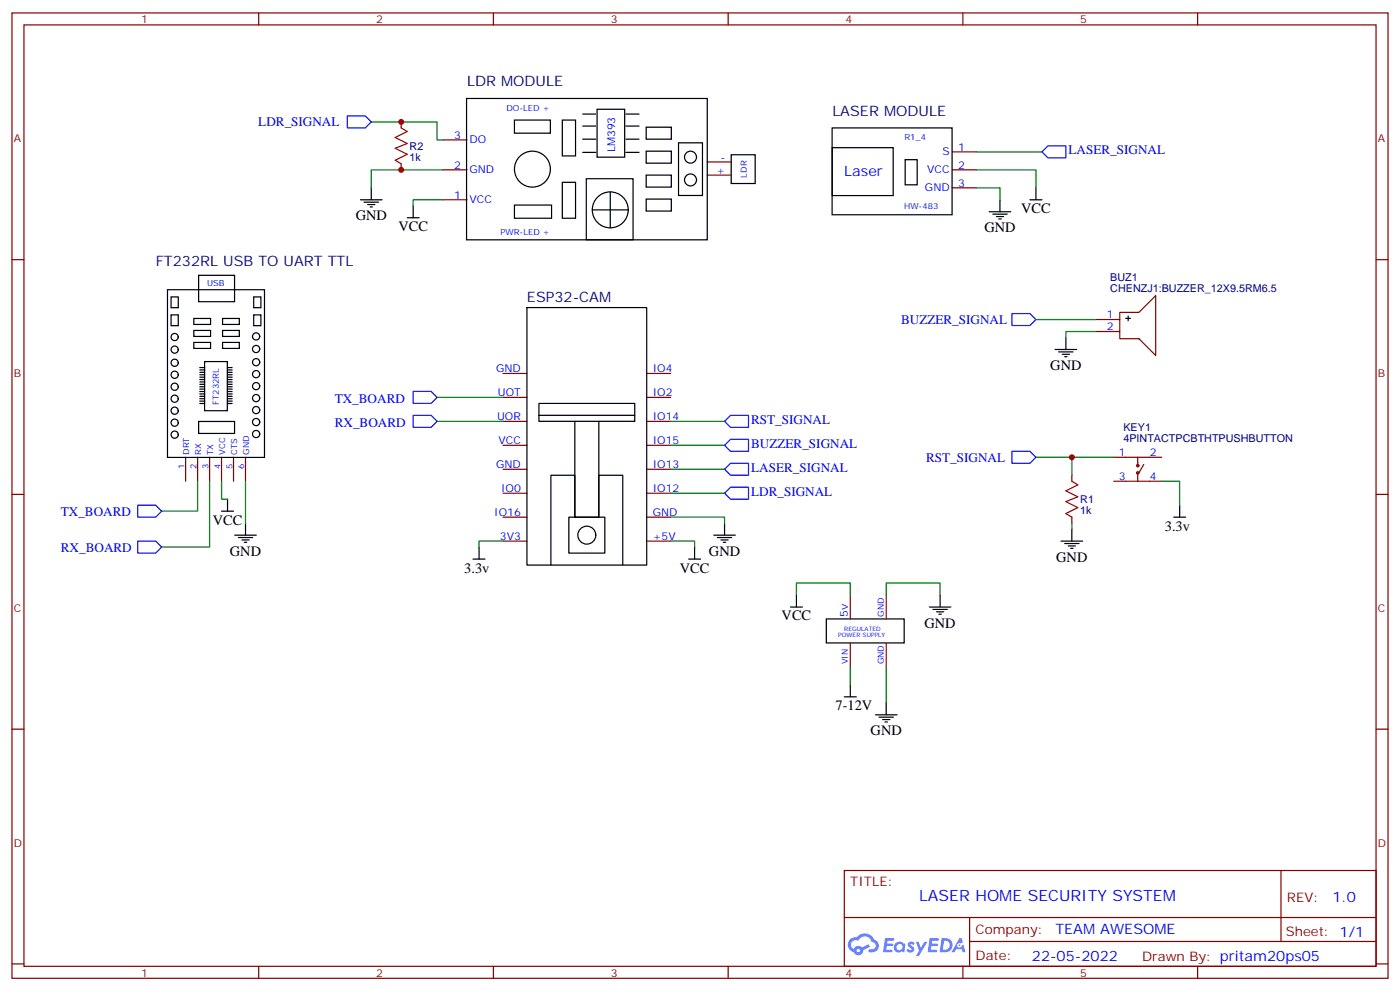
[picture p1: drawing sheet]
<svg xmlns="http://www.w3.org/2000/svg" width="412mm" height="292mm" viewBox="0 0 412 292" stroke-linecap="round" stroke-linejoin="round" font-family="sans-serif">
<g fill="none" stroke="#870000" stroke-width=".35">
<path d="M3.5 3.8h405.4v284.3h-405.4zM7.1 7.3h398.2v277.3h-398.2zM76.2 3.8v3.5M145.3 3.8v3.5M214.5 3.8v3.5M283.6 3.8v3.5M352.8 3.8v3.5M3.5 76.5h3.6M405.3 76.5h3.6M3.5 145.6h3.6M405.3 145.6h3.6M3.5 214.8h3.6"/>
<path d="M405.3 214.8h3.6M248.7 256.4h156.6v28.2h-156.6zM377.3 256.4v20.9M248.7 270.2h156.5M285.6 277.3h119.6M285.6 270.2v14.2M3.5 283.9h3.6M76.2 284.6v3.5M145.3 284.6v3.5M214.5 284.6v3.5M283.6 284.6v3.5M352.8 284.6v3.5"/>
<path d="M405.3 283.9h3.6"/>
</g>
<g fill="#5487ff">
<path d="M267.7 277.6a1.22 1.22 0 0 1 1.7 .2l-.4 .6a.47 .47 0 0 0-.3-.4 .47 .47 0 0 0-.5 .2l.1 .2a1.14 1.14 0 0 1 .8 1.8 1.14 1.14 0 0 1-1.9 0l-.2-.2 .5-.6 .7 .5a.29 .29 0 0 0 .3-.3 .29 .29 0 0 0-.2-.3 1.04 1.04 0 0 1-.6-1.7z"/>
<path d="M260.7 276.3h2.4l.3 .2-.2 .5-1.8 .1-.1 .8h1.5l.3 .4-.3 .4h-1.6l-.2 1.1h1.7l.2 .3-.2 .3-2.6 .1z"/>
<path d="M273.8 276.3h2.4l.3 .2-.1 .5-1.8 .1-.2 .8h1.6l.3 .4-.4 .4h-1.6l-.1 1.1h1.7l.2 .3-.2 .3-2.6 .1z"/>
<path d="M282.6 276.3h.7l.3 1.3-.6 .3a.69 .69 0 0 0-1 .3 .69 .69 0 0 0 .4 .9 .69 .69 0 0 0 .9-.6l.5-.2 .6 2.2h-.8l-.2-.9h-1.8l-.5 .9h-.8z"/>
<path d="M269.8 277.4h.8l.6 1.8 1.1-1.8h.9l-2.6 4.2h-.8l.9-1.5z"/>
<path d="M277.4 276.3l-.6 4.2h1.3a2.11 2.11 0 0 0 2.5-2.1 2.11 2.11 0 0 0-2.5-2.1zM278.1 277.1a1.39 1.39 0 0 1 1.7 1.4 1.39 1.39 0 0 1-1.8 1.3h-.3z"/>
<path d="M263.7 277.9a1.54 1.54 0 0 0-.1 2.2 1.54 1.54 0 0 0 2.2 .1l.6 .3 .3-2.3-.2-.3h-.4a1.49 1.49 0 0 0-2.4 0zM264 278.9a.94 .94 0 0 1 1.8 0 .94 .94 0 0 1-1.8 0z"/>
<path d="M250.4 276.7a2.18 2.18 0 0 0 1.1 3.7 1.44 1.44 0 0 0 1.6 .9 1.44 1.44 0 0 0 1.2-1.4l2-1.1-.5-.7-1.9 1a1.47 1.47 0 0 0-2.4 .4 1.39 1.39 0 0 1-.7-1.9 1.39 1.39 0 0 1 2-.5 2.12 2.12 0 0 1 2.2-1.3 2.12 2.12 0 0 1 1.9 1.7 1.14 1.14 0 0 1 1.1 1.4 1.14 1.14 0 0 1-1.7 .7 .43 .43 0 0 0-.5 .4 .43 .43 0 0 0 .4 .5 1.98 1.98 0 0 0 2.5-1.2 1.98 1.98 0 0 0-1.2-2.6 3.1 3.1 0 0 0-5.3-.6l-.9 .1zM252.3 280a.55 .55 0 0 1 1.1 0 .55 .55 0 0 1-1.1 0z"/>
<circle cx="282.6" cy="278.4" r=".26"/>
</g>
<g fill="none" stroke="#000" stroke-width=".35">
<path d="M137.4 29h70.9v41.6h-70.9zM151.5 35.4h10.6v3.8h-10.6zM165.7 35.4h3.8v10.5h-3.8zM171.7 37.1h3.8M171.7 33.6h3.8M175.9 32.2h8.1v14.1h-8.1zM184.4 37.1h3.8M184.4 33.6h3.8M190.3 37.5h7.5v3.5h-7.5zM245.1 37.7h35.4v25.6h-35.4zM106.2 58.8h6.3M107.2 59.5h4.3"/>
<path d="M109.4 55.3v3.5M165.7 53.7h3.8v10.6h-3.8zM171.7 44.9h3.8M171.7 41h3.8M172.7 52.6h13.8v18h-13.8zM179.8 56.5v10.6M184.4 44.9h3.8M184.4 41h3.8M190.3 44.5h7.5v3.6h-7.5zM190.3 51.6h7.5v3.5h-7.5zM190.3 58.6h7.5v3.6h-7.5zM199.9 42.1h7v15.5h-7z"/>
<path d="M215.4 45.6h7.1v8.5h-7.1zM245.1 43.5h18v14.1h-18zM266.6 47h3.6v7.4h-3.6zM294.6 58.8v3.6M303.4 58.8h3.5M305.2 55.3v3.5M108.3 60.3h2.1M109 61h.7M119.9 64.1h3.6M121.7 60.6v3.5M151.5 60.4h11v3.9h-11zM174.5 61.8h10.6"/>
<path d="M291.4 62.4h6.3M292.5 63.1h4.2M293.5 63.8h2.1M294.2 64.5h.7M49.3 85.3h28.6v49.4h-28.6zM50.4 92.7h2.1v3.2h-2.1zM50.4 87.5h2.1v3.1h-2.1zM57.1 97.3h4.9v1.8h-4.9zM57.1 93.8h4.9v1.8h-4.9zM58.5 81.1h10.6v7.8h-10.6zM65.6 97.3h4.9v1.8h-4.9zM65.6 93.8h4.9v1.8h-4.9z"/>
<path d="M74.7 87.5h2.2v3.1h-2.2zM74.7 92.7h2.2v3.2h-2.2zM155.2 90.6h35.3v75.8h-35.3zM314 99.4v3.5M331.6 93.8h1.4M332.3 93.1v1.4M57.1 100.9h4.9v1.7h-4.9zM58.9 108.3h1.4M58.9 109h1.4M58.9 109.7h1.4M58.9 110.4h1.4M58.9 111.1h1.4"/>
<path d="M58.9 111.8h1.4M58.9 112.5h1.4M58.9 113.2h1.4M58.9 113.9h1.4M58.9 114.6h1.4M58.9 115.3h1.4M58.9 116h1.4M58.9 116.7h1.4M58.9 117.4h1.4M58.9 118.1h1.4M58.9 118.8h1.4M60.3 106.5h6.7v14.5h-6.7z"/>
<path d="M65.6 100.9h4.9v1.7h-4.9zM67 108.3h1.4M67 109h1.4M67 109.7h1.4M67 110.4h1.4M67 111.1h1.4M67 111.8h1.4M67 112.5h1.4M67 113.2h1.4M67 113.9h1.4M67 114.6h1.4M67 115.3h1.4"/>
<path d="M67 116h1.4M67 116.7h1.4M67 117.4h1.4M67 118.1h1.4M67 118.8h1.4M310.8 102.9h6.3M311.9 103.6h4.2M312.9 104.4h2.1M313.6 105.1h.7M58.5 124.1h10.6v3.6h-10.6zM158.7 122.3v-3.5h28.3v3.5M158.7 122.3h28.3v1.8h-28.3z"/>
<path d="M169.3 124.1v28.2h7.1v-28.2M65.3 150.6h3.5M67 147v3.6M69.1 157.6h6.4M70.2 158.3h4.2M71.3 159h2.1M72 159.7h.7M72.3 154.1v3.5M169.3 152.3h-1.7v10.6h10.6v-10.6h-1.8M210.3 157.6h6.3M211.3 158.3h4.2M212.4 159h2.1"/>
<path d="M213.1 159.7h.7M213.4 154.1v3.5M312.6 159.4h6.3M315.7 155.9v3.5M345.7 152.3h3.5M347.5 148.8v3.5M139.3 164.7h3.6M141.1 161.1v3.6M162.3 166.4v-26.4h7v12.3h7.1v-12.3h7v26.4M202.8 164.7h3.6M204.6 161.1v3.6M232.8 178.8h3.6"/>
<path d="M234.6 175.3v3.5M273.8 178.8h6.3M274.8 179.5h4.2M276.9 175.3v3.5M313.6 160.1h4.3M314.7 160.8h2.1M315.4 161.5h.7M243.4 182.3h22.9v7.1h-22.9zM275.9 180.2h2.1M276.6 180.9h.7M248.7 205.2h3.5M250.5 201.7v3.5"/>
<path d="M257.9 210.5h6.3M258.9 211.2h4.3M260 211.9h2.1M260.7 212.7h.7M261.1 207v3.5"/>
<circle cx="156.8" cy="49.8" r="5.3"/>
<circle cx="203.4" cy="46.3" r="1.76"/>
<circle cx="203.4" cy="53" r="1.76"/>
<circle cx="179.8" cy="61.8" r="5.3"/>
<circle cx="51.5" cy="99.3" r="1.06"/>
<circle cx="75.4" cy="99.1" r="1.06"/>
<circle cx="51.5" cy="103" r="1.06"/>
<circle cx="51.5" cy="110.4" r="1.06"/>
<circle cx="51.5" cy="106.9" r="1.06"/>
<circle cx="51.5" cy="113.9" r="1.06"/>
<circle cx="51.5" cy="117.4" r="1.06"/>
<circle cx="75.4" cy="102.8" r="1.06"/>
<circle cx="75.4" cy="110.2" r="1.06"/>
<circle cx="75.4" cy="106.7" r="1.06"/>
<circle cx="75.4" cy="117.3" r="1.06"/>
<circle cx="75.4" cy="113.7" r="1.06"/>
<circle cx="51.5" cy="128" r="1.06"/>
<circle cx="51.5" cy="121" r="1.06"/>
<circle cx="51.5" cy="124.5" r="1.06"/>
<circle cx="75.4" cy="120.8" r="1.06"/>
<circle cx="75.4" cy="124.3" r="1.06"/>
<circle cx="75.4" cy="127.8" r="1.06"/>
<circle cx="172.9" cy="157.6" r="2.65"/>
</g>
<g fill="none" stroke="#870000" stroke-width=".35">
<path d="M118.2 35.9v1.8M118.2 48.3v1.7M130.5 58.8h7.1M130.5 50h7.1M130.5 41.2h7.1M208.3 47.7h7.1M208.3 51.6h7.1M280.5 50h7M280.5 55.3h7M280.5 44.7h7M322.8 94.1h7M322.8 97.6h7"/>
<path d="M329.8 92h5.7l4.9-4.9v17.6l-4.9-4.9h-5.7zM148.2 117.1h7M148.2 110h7M190.5 117.1h7.1M190.5 110h7.1M54.7 134.7v7M58.2 134.7v7M61.7 134.7v7M65.3 134.7v7M68.8 134.7v7M72.3 134.7v7M148.2 138.2h7"/>
<path d="M148.2 131.2h7M148.2 124.1h7M190.5 138.2h7.1M190.5 131.2h7.1M190.5 124.1h7.1M315.7 140v1.7M328.1 134.7h14.1M335.1 134.7v2.5M335.1 139.3v2.4M336.9 136.8l-1.4 2.5M148.2 159.4h7M148.2 152.3h7"/>
<path d="M148.2 145.3h7M190.5 159.4h7.1M190.5 152.3h7.1M190.5 145.3h7.1M315.7 152.3v1.8M328.1 141.7h14.1M250.5 175.3v7M261.1 175.3v7M250.5 189.4v7M261.1 189.4v7"/>
<circle cx="335.1" cy="137.2" r=".35"/>
<circle cx="335.1" cy="139.3" r=".35"/>
</g>
<g fill="none" stroke="#008700" stroke-width=".35">
<path d="M109.4 35.9h19.4v5.3h1.7M130.5 50h-21.1v5.3M130.5 58.8h-8.8v1.8M287.5 55.3h7.1v3.5M287.5 50h17.7v5.3M287.5 44.7h19.4M305.2 94.1h17.6M322.8 97.6h-8.8v1.8M128.8 117.1h19.4M128.8 124.1h19.4M197.6 124.1h15.8M197.6 131.2h15.8"/>
<path d="M197.6 138.2h15.8M305.2 134.7h22.9M315.7 134.7v5.3M58.2 141.7v8.9h-10.6M61.7 141.7v19.4h-14.1M65.3 141.7v5.3h1.7M72.3 141.7v12.4M148.2 159.4h-7.1v1.7M197.6 159.4h7v1.7M197.6 152.3h15.8v1.8M197.6 145.3h15.8M315.7 154.1v1.8"/>
<path d="M342.2 141.7h5.3v7.1M234.6 175.3v-3.6h15.9v3.6M261.1 175.3v-3.6h15.8v3.6M250.5 196.4v5.3M261.1 196.4v10.6"/>
</g>
<path d="M102.3 34.1h5.3l1.8 1.8-1.8 1.8h-5.3zM306.9 44.7l1.8-1.7h5.3v3.5h-5.3zM298.1 92.4h5.3l1.8 1.7-1.8 1.8h-5.3zM121.7 115.3h5.3l1.8 1.8-1.8 1.7h-5.3zM121.7 122.3h5.3l1.8 1.8-1.8 1.8h-5.3zM213.4 138.2l1.8-1.7h5.3v3.5h-5.3zM213.4 131.2l1.8-1.8h5.3v3.5h-5.3zM213.4 124.1l1.8-1.8h5.3v3.6h-5.3zM298.1 132.9h5.3l1.8 1.8-1.8 1.8h-5.3zM40.6 148.8h5.3l1.7 1.8-1.7 1.7h-5.3zM40.6 159.4h5.3l1.7 1.7-1.7 1.8h-5.3zM213.4 145.3l1.8-1.8h5.3v3.5h-5.3z" fill="none" stroke="#00f" stroke-width=".35"/>
<path d="M118.2 37.7l1.7 1-3.5 1.8 3.5 1.8-3.5 1.4 3.5 1.7-3.5 1.8 1.8 1.1M315.7 141.7l1.8 1.1-3.5 1.8 3.5 1.7-3.5 1.4 3.5 1.8-3.5 1.8 1.7 1" fill="none" stroke="#a10000" stroke-width=".35"/>
<g fill="#c00">
<circle cx="315.7" cy="134.7" r=".88"/>
<circle cx="118.2" cy="35.9" r=".88"/>
<circle cx="118.2" cy="50" r=".88"/>
</g>
<text font-size="4.6" fill="#00f" x="270.8" y="265.4">LASER HOME SECURITY SYSTEM</text>
<g font-size="4.2" fill="#006">
<text x="137.6" y="25.3">LDR MODULE</text>
<text x="245.2" y="34.1">LASER MODULE</text>
<text x="45.9" y="78.2">FT232RL USB TO UART TTL</text>
<text x="155.2" y="88.8">ESP32-CAM</text>
</g>
<g font-size="4.2" fill="#00f">
<text x="248.7" y="51.8">Laser</text>
<text x="392.5" y="265.7">1.0</text>
<text x="310.9" y="275.2">TEAM AWESOME</text>
<text x="304" y="283">22-05-2022</text>
</g>
<g font-size="4.2">
<text x="104.8" y="64.9">GND</text>
<text x="300.8" y="62.8">VCC</text>
<text x="117.4" y="68.1">VCC</text>
<text x="290" y="68.4">GND</text>
<text x="309.4" y="109">GND</text>
<text x="62.7" y="154.5">VCC</text>
<text x="343.1" y="156.3">3.3v</text>
<text x="67.7" y="163.7">GND</text>
<text x="208.8" y="163.7">GND</text>
<text x="311.1" y="165.5">GND</text>
<text x="136.8" y="168.6">3.3v</text>
<text x="200.3" y="168.6">VCC</text>
<text x="230.2" y="182.8">VCC</text>
<text x="272.3" y="184.9">GND</text>
<text x="246.1" y="209.2">7-12V</text>
<text x="256.5" y="216.6">GND</text>
</g>
<g font-size="3.9" fill="#00f">
<text x="76.1" y="37.2">LDR_SIGNAL</text>
<text x="314.8" y="45.5">LASER_SIGNAL</text>
<text x="265.4" y="95.4">BUZZER_SIGNAL</text>
<text x="98.6" y="118.8">TX_BOARD</text>
<text x="98.6" y="125.9">RX_BOARD</text>
<text x="221.3" y="124.9">RST_SIGNAL</text>
<text x="221.3" y="131.9">BUZZER_SIGNAL</text>
<text x="272.8" y="135.9">RST_SIGNAL</text>
<text x="221.3" y="139">LASER_SIGNAL</text>
<text x="221.3" y="146">LDR_SIGNAL</text>
<text x="17.9" y="151.9">TX_BOARD</text>
<text x="17.9" y="162.5">RX_BOARD</text>
</g>
<g font-size="3.9" fill="#800">
<text x="250.5" y="261">TITLE:</text>
<text x="379.1" y="265.7">REV:</text>
<text x="287.4" y="275.2">Company:</text>
<text x="378.7" y="275.8">Sheet: 1/1</text>
<text x="287.4" y="282.9">Date:</text>
<text x="336.4" y="282.9">Drawn By: pritam20ps05</text>
</g>
<g font-size="3.2" fill="#800">
<text x="41.6" y="6.8">1</text>
<text x="110.8" y="6.8">2</text>
<text x="179.9" y="6.8">3</text>
<text x="249.1" y="6.8">4</text>
<text x="318.2" y="6.8">5</text>
<text x="4.1" y="41.9">A</text>
<text x="405.9" y="41.9">A</text>
<text x="4.1" y="111.1">B</text>
<text x="405.9" y="111.1">B</text>
<text x="4.1" y="180.2">C</text>
<text x="405.9" y="180.2">C</text>
<text x="4.1" y="249.3">D</text>
<text x="405.9" y="249.3">D</text>
<text x="41.6" y="287.6">1</text>
<text x="110.8" y="287.6">2</text>
<text x="179.9" y="287.6">3</text>
<text x="249.1" y="287.6">4</text>
<text x="318.2" y="287.6">5</text>
</g>
<g font-size="3.2" fill="#00f">
<text x="133.8" y="40.9">3</text>
<text x="138.3" y="42.3">DO</text>
<text x="181.2" y="44.9" transform="rotate(-90 181.2 44.9)">LM393</text>
<text x="212.2" y="47.3">-</text>
<text x="277.6" y="45.8">S</text>
<text x="282.2" y="44.4">1</text>
<text x="133.8" y="49.7">2</text>
<text x="138.3" y="51.1">GND</text>
<text x="211" y="51.2">+</text>
<text x="273.2" y="51.1">VCC</text>
<text x="282.2" y="49.7">2</text>
<text x="133.8" y="58.5">1</text>
<text x="138.3" y="59.9">VCC</text>
<text x="272.5" y="56.4">GND</text>
<text x="282.2" y="55">3</text>
<text x="326.1" y="93.8">1</text>
<text x="326.1" y="97.3">2</text>
<text x="146.2" y="109.6">GND</text>
<text x="192.3" y="109.6">IO4</text>
<text x="146.7" y="116.7">UOT</text>
<text x="192.3" y="116.7">IO2</text>
<text x="146.4" y="123.8">UOR</text>
<text x="192.3" y="123.8">IO14</text>
<text x="146.9" y="130.8">VCC</text>
<text x="192.3" y="130.8">IO15</text>
<text x="146.2" y="137.9">GND</text>
<text x="192.3" y="137.9">IO13</text>
<text x="329.6" y="134.3">1</text>
<text x="338.7" y="134.3">2</text>
<text x="329.6" y="141.4">3</text>
<text x="338.7" y="141.4">4</text>
<text x="147.6" y="144.9">IO0</text>
<text x="192.3" y="144.9">IO12</text>
<text x="145.6" y="152">IO16</text>
<text x="192.3" y="152">GND</text>
<text x="147.3" y="159">3V3</text>
<text x="192.3" y="159">+5V</text>
<text x="249.8" y="181.6" transform="rotate(-90 249.8 181.6)">5v</text>
</g>
<g font-size="3.2" fill="#000080">
<text x="120.6" y="47.3">1k</text>
<text x="120.6" y="44.1">R2</text>
<text x="327" y="82.8">BUZ1</text>
<text x="327" y="86">CHENZJ1:BUZZER_12X9.5RM6.5</text>
<text x="330.9" y="130.1">4PINTACTPCBTHTPUSHBUTTON</text>
<text x="330.9" y="126.9">KEY1</text>
<text x="318.2" y="148.2">R1</text>
<text x="318.2" y="151.4">1k</text>
</g>
<g font-size="2.5" fill="#00f">
<text x="149.2" y="32.8">DO-LED +</text>
<text x="266.4" y="41.4">R1_4</text>
<text x="220" y="52.3" transform="rotate(-90 220 52.3)">LDR</text>
<text x="266.3" y="61.5">HW-483</text>
<text x="147.4" y="69.1">PWR-LED +</text>
<text x="61" y="84.3">USB</text>
<text x="64.5" y="119.2" transform="rotate(-90 64.5 119.2)">FT232RL</text>
<text x="55.7" y="134" transform="rotate(-90 55.7 134)">DRT</text>
<text x="59.3" y="134" transform="rotate(-90 59.3 134)">RX</text>
<text x="62.8" y="134" transform="rotate(-90 62.8 134)">TX</text>
<text x="66.3" y="134" transform="rotate(-90 66.3 134)">VCC</text>
<text x="69.8" y="134" transform="rotate(-90 69.8 134)">CTS</text>
<text x="73.4" y="134" transform="rotate(-90 73.4 134)">GND</text>
<text x="54.3" y="138" transform="rotate(-90 54.3 138)">1</text>
<text x="57.9" y="138" transform="rotate(-90 57.9 138)">2</text>
<text x="61.4" y="138" transform="rotate(-90 61.4 138)">3</text>
<text x="64.9" y="138" transform="rotate(-90 64.9 138)">4</text>
<text x="68.4" y="138" transform="rotate(-90 68.4 138)">5</text>
<text x="72" y="138" transform="rotate(-90 72 138)">6</text>
<text x="260.3" y="181.6" transform="rotate(-90 260.3 181.6)">GND</text>
<text x="249.8" y="195.7" transform="rotate(-90 249.8 195.7)">VIN</text>
<text x="260.3" y="195.7" transform="rotate(-90 260.3 195.7)">GND</text>
</g>
<g font-size="1.8" fill="#00f">
<text x="248.7" y="185.8">REGULATED</text>
<text x="246.9" y="187.6">POWER SUPPLY</text>
</g>
</svg>
